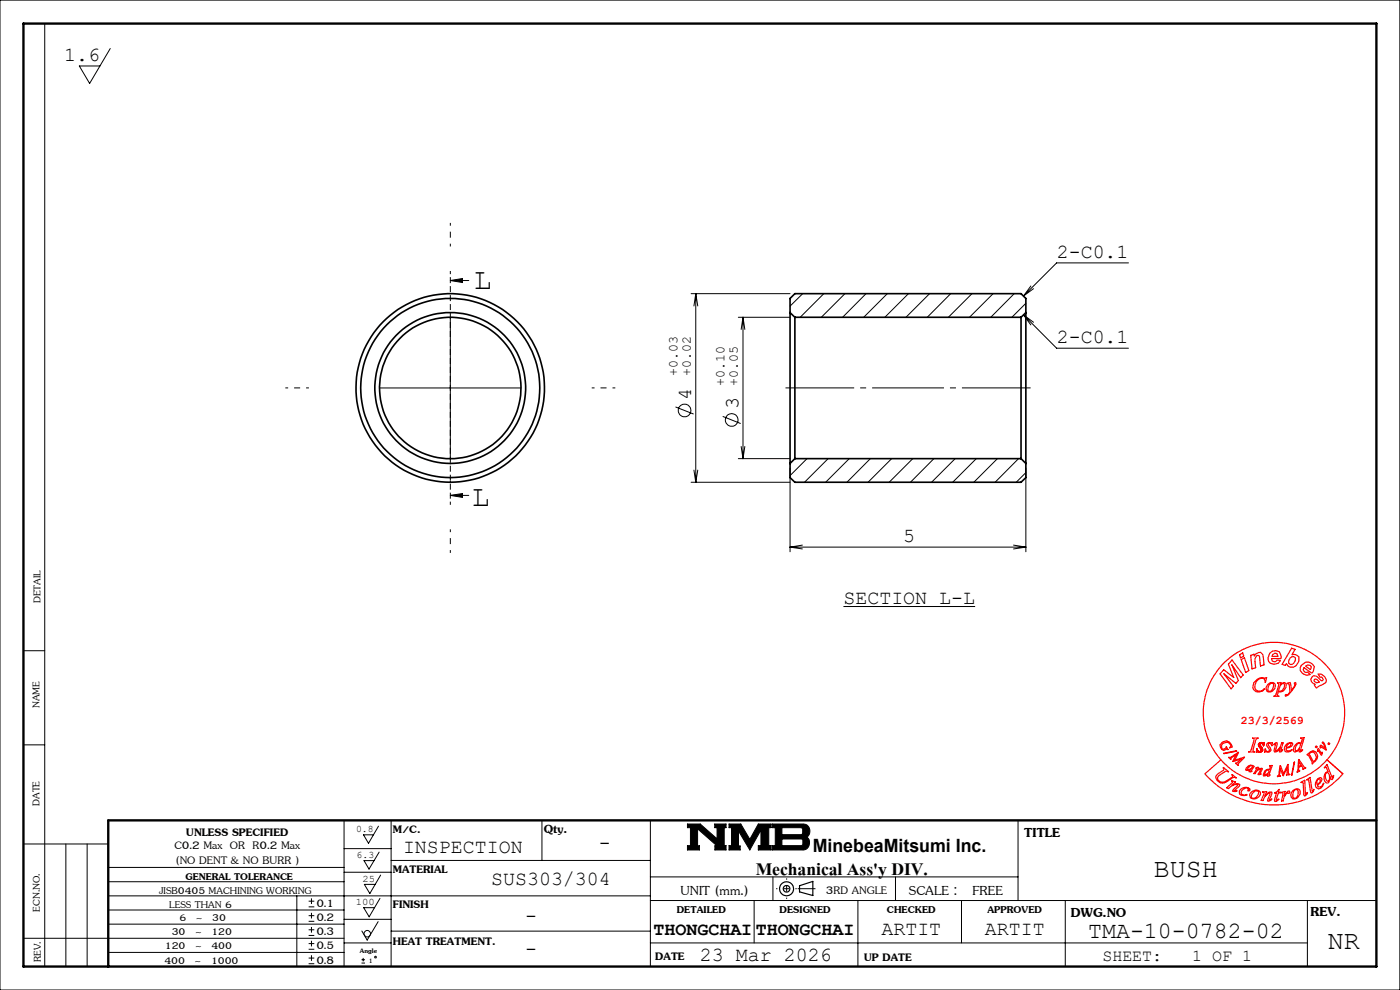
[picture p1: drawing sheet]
<svg xmlns="http://www.w3.org/2000/svg" width="297mm" height="210mm" viewBox="0 0 297 210" stroke-linecap="round" stroke-linejoin="round" font-family="sans-serif">
<g fill="none" stroke="#000" stroke-width=".35">
<path d="M167.6 66.3v32M167.6 66.3v-3l1-1h48l1 1v3M167.6 66.3l1 1M168.6 67.3v30M168.6 67.3h48M216.6 67.3v30M217.6 66.3v32M217.6 66.3l-1 1M167.6 98.3v3l1 1h48l1-1v-3M168.6 97.3l-1 1M168.6 97.3h48M216.6 97.3l1 1"/>
<circle cx="95.5" cy="82.3" r="16"/>
<circle cx="95.5" cy="82.3" r="19"/>
<circle cx="95.5" cy="82.3" r="15"/>
<circle cx="95.5" cy="82.3" r="20"/>
</g>
<g fill="none" stroke="#000" stroke-width=".21">
<path d="M0 0h297v210h-297zM9.5 5v200M23.4 10.3l-4.4 7.4-2.2-3.7h4.4M95.5 59.5l2.6-.4v.8zM95.5 59.5h3.9M239.4 55.8h-15.2l-7.1 7M95.5 67.3v30M146.6 62.3h21M147.6 62.3v40M147.6 62.3l.4 2.6M147.6 62.3l-.4 2.6M156.6 67.3h11"/>
<path d="M157.6 67.3v30M157.6 67.3l.4 2.6M157.6 67.3l-.4 2.6M170.3 62.3l-2.7 2.6M174.8 62.3l-5 5M179.2 62.3l-5 5M183.7 62.3l-4.9 5M188.2 62.3l-5 5M192.7 62.3l-5 5M197.2 62.3l-5 5M201.7 62.3l-5 5M206.2 62.3l-5 5"/>
<path d="M210.7 62.3l-5 5M215.2 62.3l-5 5M217.1 66.8l2.2 1.6M217.1 66.8l1.6 2.1M217.1 66.8l7.1 7.1h15.2M217.6 64.3l-2.9 3M218.7 60.7l-1.6 2.1M219.3 61.2l-2.2 1.6M80.5 82.3h30M143.3 86.3l3.8 1.5M147.2 99.7l.4 2.6M148 99.7l-.4 2.6"/>
<path d="M153.3 88.3l3.8 1.5M156.6 97.3h11M157.2 94.7l.4 2.6M158 94.7l-.4 2.6M167.6 99.3v17.7M171.2 97.3l-3.6 3.6M175.7 97.3l-5 5M180.2 97.3l-5 5M184.6 97.3l-4.9 5M189.2 97.3l-5.1 5M193.6 97.3l-5 5M198.1 97.3l-5 5"/>
<path d="M202.6 97.3l-5 5M207.1 97.3l-5 5M211.6 97.3l-5 5M216.1 97.3l-5 5M217.6 99.3v17.7M95.5 105.1l2.6-.4v.8zM95.5 105.1h3.9M146.6 102.3h21M167.6 116.1h50M167.6 116.1l2.6 .3M170.2 115.6l-2.6 .5M215 115.6l2.6 .5"/>
<path d="M217.6 100.3l-2 2M217.6 116.1l-2.6 .3M5 138h4.5M5 158h4.5M5 179h18M14 179v26M18.5 179v26M73 174v31M80.3 175.3l-2.1 3.6-1.1-1.8h2.1M83 174v31M115 174v8.5M138 174v31"/>
<path d="M145.8 174.8h2.8l3.5 3.1v-2.3h-.5v-.8h2.4v.8h-.4v3.8h.4v.9h-2.3v-.9h.4l-4.1-3.6v3.6h.4v.9h-2.6v-.9h.7v-3.8h-.7zM154.7 174.8h2.5l1.9 3.2 1.8-3.2h2.7v.8h-.5v3.8h.5v.9h-2.7v-.9h.5v-3.3l-2.3 4.2-2.4-4v3.1h.3v.9h-2.3v-.9h.5v-3.8h-.5zM163.9 174.8h6.6a1.5 1.5 0 0 1 1.3 1.2 1.5 1.5 0 0 1-.7 1.6 1.48 1.48 0 0 1 .6 1.6 1.48 1.48 0 0 1-1.4 1.1h-6.4v-.9h.6v-3.8h-.6zM165.9 175.6h4.1l.3 .3v.9l-.3 .3h-4.1zM165.9 178h4.2l.2 .3v.8l-.3 .3h-4.1zM216 174v17M5 199h68M22.9 184h50.1M23 190h115M23 196h50M23 193h50M23 187h50"/>
<path d="M63 190v15M65.5 192.4h1.2M65.5 191.2h1.2M65.5 195.4h1.2M65.5 194.2h1.2M65.5 198.4h1.2M65.5 197.2h1.2M66.1 190.6v1.2M66.1 193.6v1.2M66.1 196.6v1.2M66.1 199.6v1.2M73 195h10"/>
<path d="M73 185h10M73 180h10M80.2 195.5l-2.3 3.9-1.1-1.9M80.4 180.8l-2.1 3.6-1.1-1.8h2.1M80.6 190.6l-2.3 3.9-1.1-2h2.2M80.8 185.6l-2.3 3.9-1.2-1.9h2.3M83 197.5h55M83 182.5h55M138 186h78M138 191h154M160 191v9M164 186v5"/>
<path d="M182 191v14M190 186v5M204 191v9M226 191v14M277.4 191v14M23 202h50M65.5 201.4h1.2M65.5 200.2h1.2M65.5 204.4h1.2M65.5 203.2h1.2M66.1 202.6v1.2M73 200h10"/>
<path d="M76.7 204.3h.7M76.7 203.6h.7M77 203.2v.7M138 200h139.4"/>
<circle cx="145.2" cy="87" r="1.33"/>
<circle cx="155.2" cy="89.1" r="1.35"/>
<circle cx="77.9" cy="198.1" r=".68"/>
<circle cx="79.7" cy="203" r=".17"/>
</g>
<g fill="none" stroke="#000" stroke-width=".25">
<path d="M169.6 187.9l2.8-.9v3l-2.8-.8z"/>
<circle cx="166.9" cy="188.5" r=".7"/>
<circle cx="166.9" cy="188.5" r="1.48"/>
</g>
<g fill="none" stroke="#f00" stroke-width=".25">
<path d="M263 138.9l.6-.4 .2 .7-.6 .4zM263.3 139.9l.7-.4 .9 2.7-.6 .5zM265.3 139l.7-.2 .1 .4 .3-.5 .5-.3h.5a2.84 2.84 0 0 1 .7 2.6l-.7 .3-.2-2.1-.4-.2-.6 .7 .2 1.9-.8 .3zM269.3 138.6l.6-.5 .7-.1 .8 .2 .4 1-.1 .5h-1.9l.1 .5 .4 .2 .4-.1 .2-.3 .7 .1-.4 .6-.9 .2-.8-.2-.4-.5-.1-.6zM270 138.8l.5-.3 .4 .2 .2 .5h-1.3zM273.7 139.6l.4-.3h.4l.3 .3v.5l-.4 .6-.3 .2-.4 .1-.3-.3v-.5zM274 137.5l.7 .3-.6 1.1h.9l.6 .4v1l-.6 .9a1.21 1.21 0 0 1-2.1-.5l-.2 .4-.7-.2zM259.4 157.4l.8-.2a1.62 1.62 0 0 1 1.2 1.3l-.5 .1 .2-.4-.1-.3-.6-.5-.9 .2-.3 .4 .1 .8 .1 .2 .7-.3 .1-.3 .3 .6-.2-.1-.8 .3-.6-.6-.1-.6zM259.6 159.8l2.7-.6 .1 .1zM261.4 140l2.3 3.2-.5 .5-1.9-2.7 1.4 3.3-.5 .6-2.6-2 2.1 2.6-.5 .6-2.4-3.2 .8-.8 2.1 1.6-1.1-2.8zM265.7 156.6h1.2l-.5 .3-.5 2-.1 .4 .3 .1-1.2 .1 .4-.2 .7-2.1v-.5zM266 144.8a1.9 1.9 0 0 1 2.3-.9l.4-.2-.3 1a.77 .77 0 0 0-.5-.8 .77 .77 0 0 0-.9 .2 1.73 1.73 0 0 0-.5 2.3 1.28 1.28 0 0 0 1.8-.3 1.44 1.44 0 0 1-2.4 .2l-.1-.6z"/>
<path d="M267.1 157.6l1.1-.1-.1 .7-.2-.3-.3-.3-.3 .3 .6 1.1a.93 .93 0 0 1-1.3 .5l-.1 .1 .1-.7 .2 .3 .4 .2 .3-.1v-.3l-.5-.9zM268.9 157.6l1-.1-.1 .7-.1-.3-.4-.3-.3 .3 .6 1.1a.91 .91 0 0 1-1.2 .5l-.1 .1 .1-.7 .1 .3 .5 .2 .3-.1v-.3l-.6-.9zM269 145.2a.88 .88 0 0 1 .9-.4 .88 .88 0 0 1 .7 .6l-.2 .6-.5 .6-.6 .2-.5-.1a1.07 1.07 0 0 1 .2-1.5zM269.5 145l.3-.1 .3 .1a1.36 1.36 0 0 1-.8 1.7l-.3-.2a1.51 1.51 0 0 1 .5-1.5zM270.3 157.8l.4-.3h.2l-.3 1.8a2.09 2.09 0 0 0 1.3-1.7h.3l-.5 1.6 .4-.1-.5 .5-.2-.3 .2-.8a1.28 1.28 0 0 1-1.2 1 1.6 1.6 0 0 1 .2-1.5v-.2l-.4 .2zM271 144.9l.7-.1-.1 .4 .8-.4a.49 .49 0 0 1 .5 .5 1.31 1.31 0 0 1-1.7 1.4l-.2 .8 .3 .2h-1l.4-.3 .6-2.1v-.3zM271.9 145.1l.3-.2a.57 .57 0 0 1 .3 .9l-.4 .6-.5 .3-.3-.2 .3-1zM272.8 158a.82 .82 0 0 1 1.4-.2l-.3 .6-1.1 .3v.2l.1 .3 .4 .1 .8-.2-1 .5-.4-.2a1.1 1.1 0 0 1 .1-1.4zM273 144.9l.7-.1 .3 1.6 .6-.9a.33 .33 0 0 0 .2-.3 .33 .33 0 0 0-.2-.3l.1-.1h.2a2.43 2.43 0 0 1-.9 1.8 2.14 2.14 0 0 1-1.3 1.1v-.3l.4 .1 .5-.7-.1-1.6zM273.2 158l.5-.4 .2 .2a1.16 1.16 0 0 1-1.1 .8zM275.3 157.8l.3-.2 .2 .2a1.43 1.43 0 0 1-.9 1.5l-.1-.1a1.57 1.57 0 0 1 .5-1.4zM275.9 156.6l.8-.2-.8 2.9 .5-.2-.2 .2-.6 .2 .1-.7-.4 .4-.7 .3a1.29 1.29 0 0 1 1-2l.4 .2 .2-.7a.22 .22 0 0 0 0-.3 .22 .22 0 0 0-.3-.1z"/>
<path d="M276 141.1l1-.6h.7l.6 .3 .5 .6-.2 1-.3 .4-1.7-1.2-.1 .5 .2 .4 .3 .2 .4-.1 .6 .5-.8 .2-.8-.4-.6-.7v-.6zM277 141.3l.4-.2h.6l.2 .4-.2 .5zM278 159.6l.6-.1 .3 .3 .4 .8-.3 .7-.3 .2-.2-.1-.8-1.5zM278.9 144.1h.5l.5 .6-.5 .1-.6-.2zM279.1 158.3l.3 .1-.1 .2-.3-.1zM279.6 158.8l.8 1v-.2h.1l-.1 .6-.8-1-.1 .2zM280.5 157.4h.1a2.17 2.17 0 0 1 .7 1.7l-1.1-.7-.1 .2 .1-.5 .9 .6zM280.6 143.9l.1 .2-.1 .2-.2 .2-.3-.3a1.28 1.28 0 0 0-1.7-.7l-.3 .6 .1 .6 .4 .3 .4 .1-.2 .3 .5 .6 1.4-.9a.89 .89 0 0 0 .7-.9l-.3-.6-.8-.6h-.7l.4 .6h.4l.2 .3M281.8 157.6l.3 .1v.2h-.3zM259 161.2a15 15 0 0 1 .9-20.8 15 15 0 0 1 20.7 0 15 15 0 0 1 .9 20.8M259 161.2l-3.4 2.9a19.5 19.5 0 0 0 29.3 0l-3.4-2.9M259 161.2a15 15 0 0 0 22.5 0"/>
<path d="M259.5 162.9l1.1 .8-.6-.1-1.1 .7a.82 .82 0 0 0-.6 .8 .82 .82 0 0 0 .7 .8 3.1 3.1 0 0 0 2.3-1l.2-.3-.1-.3 .9 .7-.5-.1-1.3 .8a1.4 1.4 0 0 1-1.7 .3 1.4 1.4 0 0 1-.7-1.6l1.6-1.1zM260.6 160.7h.4l1.7-1.1-.8 1.6 2.1-.5-1.4 1.4v.2l-.5-.4 1.2-.9-1.7 .5 .6-1.4-1.1 .7v.3zM261.3 165.6l.8 .3-.8 .7 .4-.2a1.24 1.24 0 0 1 1.3 0l-.1 .4-1 .9 .5 .1-.3 .1-.6-.1 1.1-1.3a1.97 1.97 0 0 0-2 .8l-.4-.2 1.1-1a.28 .28 0 0 0 .2-.3 .28 .28 0 0 0-.2-.2zM263.1 167.6a1.22 1.22 0 0 1 2.1 0l-.3 .2a.26 .26 0 0 1-.1-.3 .26 .26 0 0 1 .2-.2l-.1-.1a1.2 1.2 0 0 0-1.6 1.1l.3 .3h1l-1.2 .1-.4-.3-.1-.6zM264.8 162.5a.9 .9 0 0 1 1.3 .1l-.7 .9 .2 .1-.6 .1 .3-.5-.9 .2-.1-.1v-.3zM265 162.6l.3-.2 .4 .1a.94 .94 0 0 1-1.1 .7zM265.4 163.5v.1M265.5 168a1.06 1.06 0 0 1 1.1-.4 1.06 1.06 0 0 1 .8 .9 1.4 1.4 0 0 1-2.1 .7l-.2-.6zM265.9 168.1l.4-.3 .4-.1 .3 .2a1.43 1.43 0 0 1-1.2 1.5l-.3-.3v-.3zM266.4 162.9l.6-.1-.3 .5 1-.4 .1 .3-.5 .9h.2a.36 .36 0 0 1-.6 .1l.6-1.1a1.44 1.44 0 0 0-1.2 1h-.3l.7-1.1zM267.8 168l.9-.1-.4 1a1.69 1.69 0 0 1 1.5-.9v.4l-.5 1.3 .5-.2-.7 .5-.2-.3 .5-1.5a2.04 2.04 0 0 0-1.5 1.6h-.4l.6-1.3a.32 .32 0 0 0-.3-.5zM268.7 163.4l.3-.1 .2 .2a.93 .93 0 0 1-.9 .9z"/>
<path d="M269.3 162.4h.6l-.7 2.1 .3-.1-.6 .3 .1-.5-.3 .3-.6 .1-.1-.4 .3-.6 .4-.3h.6l.2-.6zM270.4 168.1l.6-.2 .3-.4-.1 .6h.4v.1h-.4l-.5 1.5 .2 .1 .3-.3h.1l-.7 .5h-.2v-.3l.4-1.5zM271.6 162.4l.7 1.7 1-1.9v1.9l.3 .2-.7 .1 .1-.2v-1.3l-.7 1.6-.7-1.4-.2 1.3 .2 .2-.6 .1 .3-.3 .2-2M271.8 168.1l.8-.2-.2 1a1.29 1.29 0 0 1 1.1-1.1v.5l-.5-.1-.3 .4-.5 1.3h-.3l.3-1.7zM274.3 167.7a.9 .9 0 0 1 1.5 .1 1.43 1.43 0 0 1-1.5 1.7l-.4-.5a1.37 1.37 0 0 1 .4-1.3zM274.5 167.7l.4-.2h.3a1.4 1.4 0 0 1-.4 1.9l-.4-.1a1.51 1.51 0 0 1 .1-1.6zM274.5 161.7h.1l-.6 2.7zM275.5 161.1l1.2 1.7 .3 .1-.6 .3-.2-.6-.6 .1-.1 .6 .2 .2-.5 .3zM275.6 161.6l.4 .7-.5 .3zM276 165.9l.8-.4 .2 3 .4-.4-.5 .7-.1 .1-.2-.3-.2-2.6zM277.2 165.4l.7-.5 .5 3 .4-.4-.4 .7-.3-.1-.5-2.7zM277.3 160l1.2-.8 .7 .3a1.63 1.63 0 0 1-.8 2.5v-.3l-.8-1.5z"/>
<path d="M279.4 165.3l.7-.3 .3 .1a1.5 1.5 0 0 1-.9 1.5l.3 .4 .4-.1 .6-.8a1.27 1.27 0 0 1-1.1 1.2 1.08 1.08 0 0 1-.4-1.7zM279.7 165.2h.4a1.38 1.38 0 0 1-.7 1.3 1.16 1.16 0 0 1 .3-1.3zM281.4 163.9h.2a1.38 1.38 0 0 1 .3 1.8h-.3a1.38 1.38 0 0 1-.2-1.8zM281.5 162.2l1.2 2.8 .2-.5v.4l-.3 .5-.4-.7v.6l-.3 .7a.47 .47 0 0 1-.7-.1 1.35 1.35 0 0 1 .6-2.2l-.4-.7a.24 .24 0 0 0-.1-.3 .24 .24 0 0 0-.3 .2z"/>
</g>
<path d="M164.6 188.5h4.4M166.9 186.3v4.4" fill="none" stroke="#000" stroke-width=".21" stroke-dasharray="15.2 1.3 1.3 1.3" stroke-dashoffset="15" stroke-linecap="butt"/>
<path d="M169.2 188.5h3.8" fill="none" stroke="#000" stroke-width=".21" stroke-dasharray="15.2 1.3 1.3 1.3" stroke-linecap="butt"/>
<path d="M5 5h287v200h-287zM292 174h-269v31" fill="none" stroke="#000" stroke-width=".5"/>
<path d="M145.8 174.8v.8h.7v3.8h-.7v.9h2.6v-.9h-.4v-3.6l4.1 3.6h-.4v.9h2.3v-.9h-.4v-3.8h.4v-.8h-2.4v.8h.5v2.3l-3.5-3.1zM154.7 174.8v.8h.5v3.8h-.5v.9h2.3v-.9h-.3v-3.1l2.4 4 2.3-4.2v3.3h-.5v.9h2.7v-.9h-.5v-3.8h.5v-.8h-2.7l-1.8 3.2-1.9-3.2zM165.9 178h4.2l.2 .2v.9l-.3 .3h-4.1zM163.9 174.8v.8h.6v3.8h-.6v.9h6.8l.8-.6 .2-.8-.1-.9-.5-.4a1.49 1.49 0 0 0 .7-1.6 1.49 1.49 0 0 0-1.3-1.2zM165.9 175.6h4.1l.3 .3v.9l-.3 .3h-4.1z" fill-rule="evenodd" fill="#000"/>
<path d="M178.9 128.7h28" fill="none" stroke="#000" stroke-width=".22"/>
<path d="M95.5 57.5v49.6" fill="none" stroke="#000" stroke-width=".21" stroke-dasharray="1.3 .6" stroke-dashoffset=".6" stroke-linecap="butt"/>
<path d="M166.6 82.3h52" fill="none" stroke="#000" stroke-width=".21" stroke-dasharray="15.2 1.3 1.3 1.3" stroke-dashoffset=".7" stroke-linecap="butt"/>
<path d="M95.5 52.3v-5M65.5 82.3h-5M125.5 82.3h5M95.5 112.3v5" fill="none" stroke="#000" stroke-width=".21" stroke-dasharray="15.2 1.3 1.3 1.3" stroke-dashoffset="14.6" stroke-linecap="butt"/>
<path d="M95.5 59.5l2.6-.4v.8zM95.5 105.1l2.6-.4v.8z" fill="#000"/>
<g font-size="6.3">
<text x="100.5" y="61.2">L</text>
<text x="100.1" y="107.3">L</text>
</g>
<g font-size="5.6">
<text x="160.3" y="185.7">Mechanical Ass'y DIV.</text>
<text x="244.8" y="186">BUSH</text>
<text x="281.7" y="201.2">NR</text>
</g>
<text font-size="4.9" x="230.8" y="199">TMA-10-0782-02</text>
<g font-size="4.2">
<text x="13.6" y="13">1.6</text>
<text x="224.2" y="54.7">2-C0.1</text>
<text x="224.2" y="72.8">2-C0.1</text>
<text x="146.6" y="84.8" transform="rotate(-90 146.6 84.8)">4</text>
<text x="156.6" y="86.9" transform="rotate(-90 156.6 86.9)">3</text>
<text x="191.6" y="115">5</text>
<text x="178.9" y="128.2">SECTION L-L</text>
<text x="127.1" y="180">-</text>
<text x="217.3" y="177.6">TITLE</text>
<text x="85.5" y="180.9">INSPECTION</text>
<text x="104.2" y="187.8">SUS303/304</text>
<text x="144.4" y="189.8">UNIT (mm.)</text>
<text x="192.8" y="189.8">SCALE :</text>
<text x="206.3" y="189.8">FREE</text>
<text x="111.4" y="195.6">-</text>
<text x="227.2" y="194.4">DWG.NO</text>
<text x="278" y="194.3">REV.</text>
<text x="111.4" y="202.5">-</text>
<text x="148.5" y="203.9">23 Mar 2026</text>
<text x="187" y="198.4">ARTIT</text>
<text x="208.9" y="198.4">ARTIT</text>
</g>
<g font-size="3.9">
<text x="115.3" y="176.8">Qty.</text>
<text x="172.4" y="180.7">MinebeaMitsumi Inc.</text>
<text x="138.6" y="198.3">THONGCHAI</text>
<text x="160.3" y="198.3">THONGCHAI</text>
</g>
<g font-size="3.5">
<text x="39.5" y="177.3">UNLESS SPECIFIED</text>
<text x="83.3" y="176.7">M/C.</text>
<text x="37" y="180.2">C0.2 Max OR R0.2 Max</text>
<text x="37.2" y="183.3">(NO DENT &amp; NO BURR )</text>
<text x="83.3" y="185.2">MATERIAL</text>
<text x="175.2" y="189.7">3RD ANGLE</text>
<text x="67.1" y="192.3">0.1</text>
<text x="67.1" y="195.4">0.2</text>
<text x="83.3" y="192.6">FINISH</text>
<text x="67.1" y="198.4">0.3</text>
<text x="67.1" y="201.3">0.5</text>
<text x="83.3" y="200.5">HEAT TREATMENT.</text>
<text x="139" y="203.7">DATE</text>
<text x="183.3" y="203.9">UP DATE</text>
<text x="233.9" y="203.8">SHEET:</text>
<text x="252.9" y="203.8">1 OF 1</text>
<text x="67.1" y="204.4">0.8</text>
</g>
<g font-size="3.2">
<text x="8.6" y="127.9" transform="rotate(-90 8.6 127.9)">DETAIL</text>
<text x="8.4" y="150.2" transform="rotate(-90 8.4 150.2)">NAME</text>
<text x="8.4" y="171" transform="rotate(-90 8.4 171)">DATE</text>
<text x="33.8" y="189.5">JISB0405 MACHINING WORKING</text>
<text x="39.4" y="186.6">GENERAL TOLERANCE</text>
<text x="8.4" y="193.4" transform="rotate(-90 8.4 193.4)">ECN.NO.</text>
<text x="35.9" y="192.7">LESS THAN 6</text>
<text x="38.1" y="195.3">6 ~ 30</text>
<text x="143.6" y="193.7">DETAILED</text>
<text x="165.4" y="193.7">DESIGNED</text>
<text x="188.2" y="193.7">CHECKED</text>
<text x="209.5" y="193.7">APPROVED</text>
<text x="35" y="201.3">120 ~ 400</text>
<text x="36.4" y="198.3">30 ~ 120</text>
<text x="8.7" y="204.1" transform="rotate(-90 8.7 204.1)">REV.</text>
<text x="34.9" y="204.5">400 ~ 1000</text>
</g>
<g font-size="2.8">
<text x="143.7" y="79.8" transform="rotate(-90 143.7 79.8)">+0.03</text>
<text x="146.5" y="79.8" transform="rotate(-90 146.5 79.8)">+0.02</text>
<text x="153.7" y="81.8" transform="rotate(-90 153.7 81.8)">+0.10</text>
<text x="156.6" y="81.8" transform="rotate(-90 156.6 81.8)">+0.05</text>
</g>
<text font-size="2.5" fill="#f00" x="263.2" y="153.7">23/3/2569</text>
<g font-size="2.1">
<text x="75.5" y="176.6">0.8</text>
<text x="75.7" y="182">6.3</text>
<text x="76.9" y="187.1">25</text>
<text x="75.5" y="192">100</text>
<text x="76.4" y="202.2">Angle</text>
<text x="78.2" y="204.3">1</text>
</g>
</svg>
